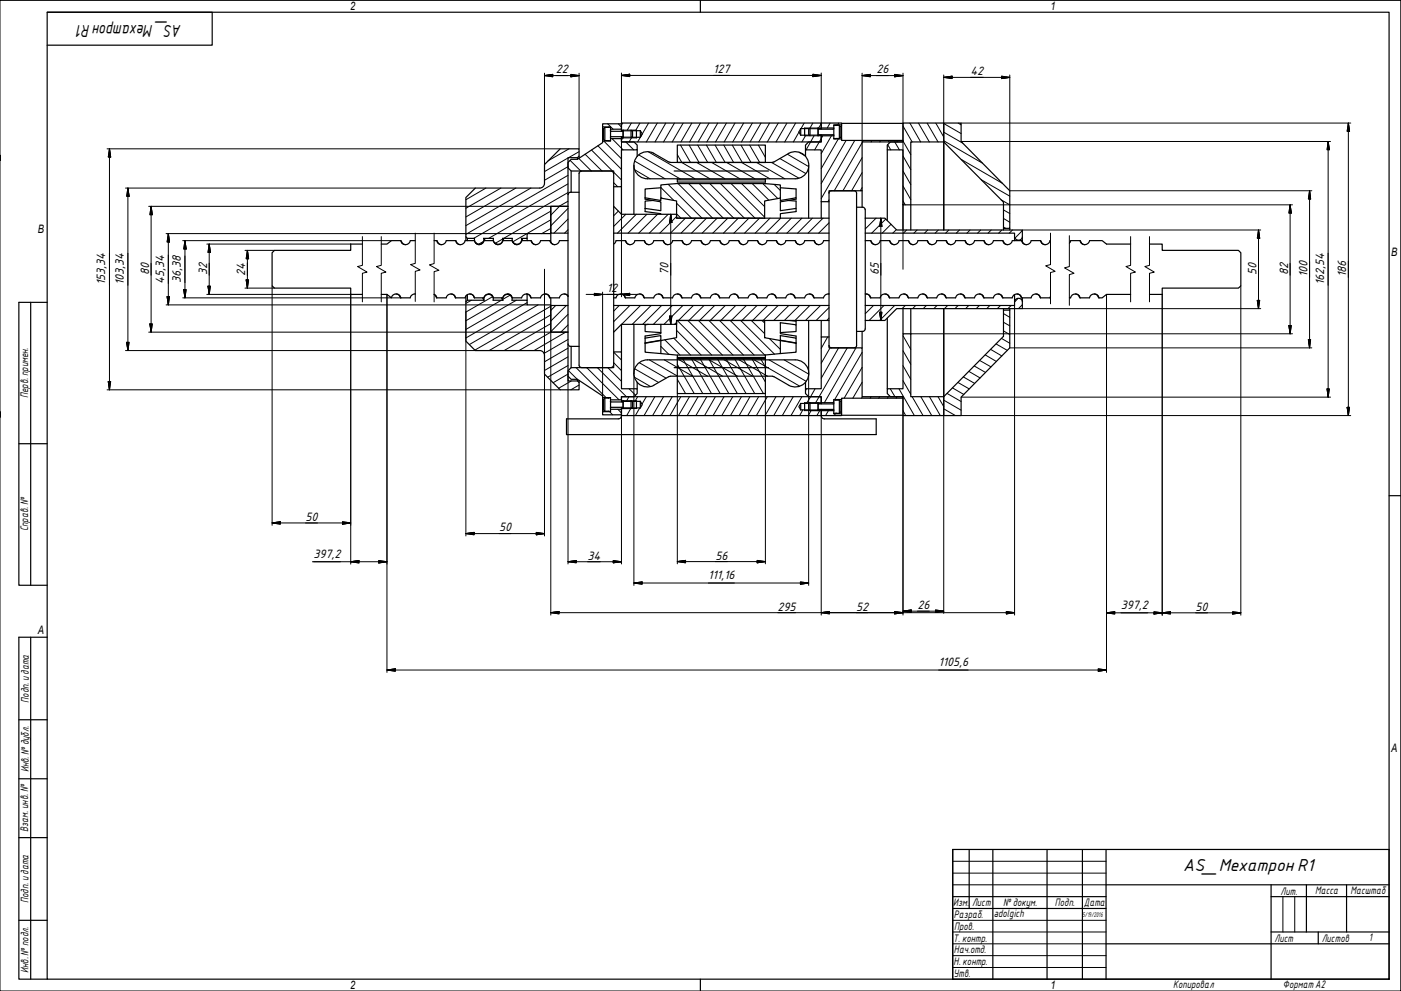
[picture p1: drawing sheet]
<svg xmlns="http://www.w3.org/2000/svg" width="594mm" height="420mm" viewBox="0 0 594 420" stroke-linecap="round" stroke-linejoin="round" font-family="sans-serif">
<g fill="none" stroke="#000" stroke-width=".51">
<path d="M255.5 53.8v6M256.5 59.6l2.4 .1M256.5 54l-.6 .6v4.4l.6 .6M256.5 54v5.6M258.8 55.4l.3 .3M258.9 59.7l-3.4 .1v.7l-10.6 7h-2.7l-1.3 1.4v2.3l1.3 1.3h18v83.4h-18M258.9 58.8h4.6v1.4h5.4l1.3 1.3v2h-6.7v15.7h-3.3M258.9 54.8h4.6v-2.3h-8v1.3h3.4v5.9M258.9 54h-2.4M259.1 58l-.3 .2M263.5 55.4v.3M263.5 58v.2"/>
<path d="M264.2 55.2v3.3M267.6 55.2v3.3M269.9 55.2v3.3M271.5 55.4a1.66 1.66 0 0 1 0 2.8M271.5 55.4h-3.6l.3 .3v2.2l-.3 .3h3.6M271.5 55.4v2.8M339.5 54.5l-.7 1.4 .7 1.4M339.5 54.5h3.7l-.3 .3v2.2l.3 .3h-3.7M339.5 54.5v2.8M341.2 54.3v3.3M343.5 54.3v3.3M346.8 54.6l.3 .2"/>
<path d="M346.9 54.5h1.3v-2.3h-84.7v3.2h.7l-.1 .2-5 .1M346.9 57.3h1.3v2.9h-84.7v-2h.7l-.1-.2h-5M346.9 54.3v3.3zM347.1 57.1l-.3 .2M347.2 57.1h6.1M347.2 54.8h6.1M348.2 54.5v.3M348.2 57.1v.2M353.3 57.1l.3 .3M353.6 58.8l3.3 .1v.6h26v.7h-17.3v20.7h-14.1v.9M353.6 57.6h-5.4v2.6h-5.3l-1.3 1.3v2h6.6v22M353.6 53.1l3.3-.2v-.7h-8.7v2.1h5.4"/>
<path d="M353.6 53.1v5.7M353.6 53.1h2.3M353.6 54.5l-.3 .3M354.4 58.7v.1M355.9 53.1l.7 .7v4.3l-.7 .6M355.9 53.1v5.6M355.9 58.7l-2.3 .1M356.9 52.9v6M356.9 52.3h26M382.9 52.2h17.3v8h-14v26.6h-3.3v-23.3h-6.7v-2l1.4-1.3h5.3zM400.2 52.2h7.3v7.8l20.7 20.9v15.9h-2.7v-11.1l-25.3-25.5zM242.2 72.5v9"/>
<path d="M244.9 66.8v.7M245.6 73.5l.2-.7 .7-.2 12.7-.1 .7 .3 .3 .7M245.6 66.2v.9M245.6 73.5v81.4M263.5 79.2v11.6M268.8 70.1v20.7M270.2 63.5v2.8M280.2 78.4l6.7-.6h37.3l6.7 .6v5.6l-6.7 1.2v7.3h-37.3v-7.3l-6.7-1.2zM280.2 79.6l-6.6 .5v3.8M283.6 68.7l-6.4-3.7a5.7 5.7 0 0 0-8.2 3.7 5.7 5.7 0 0 0 5.5 7.1M283.6 68.6l.7 .2M284.2 68.9h43.3"/>
<path d="M285.9 72.5h40M287.2 61.5h37.3v7.4h-37.3zM287.2 75.8v.4h37.3M287.2 77.7v.1M324.5 75.8v1.4h-37.3v-1M324.5 77.7v.2M328.2 68.6l-.7 .2M328.2 68.7l6.3-3.7a5.7 5.7 0 0 1 8.3 3.7 5.7 5.7 0 0 1-5.6 7.1h-62.7M330.9 79.6l6.7 .5v3.8l-6.7 1.1v-1M341.6 63.5v2.8M342.9 70.1v22.4M376.2 63.5v30"/>
<path d="M400.2 60.2v37.3M233.6 99v3.5M240.9 98.8h-7.3v-11.3h7.3h-7.3v11.5h-10.1v2.1h-2.4M245.6 81.5l-4.1 .1-.6 .9M260.2 87.5l3.3 3.3M260.2 98.8h91.3M263.5 90.8h23.4v1.7h64.6M273.6 83.9l6.6 1.1v-1M273.6 83.9v.5l6.6 1.2v3.7l-6.6-.9M273.6 88.4v1.3l6.6 .9v.2M276.7 85l-3.1 .3v3.1M337.6 83.9v.5l-6.7 1.2v3.7l6.7-.9v-3.1l-3.3-.3"/>
<path d="M337.6 88.4v1.3l-6.7 .9v1.9M348.2 85.5h3.3M348.2 85.5v7M351.5 81.8v64.7M352.5 80.9l-.7 .3-.3 .7M352.6 80.9h9.6l.7 .3 .3 .6v64.7l-.3 .7-.7 .3h-9.6M363.2 87.9h3l.6 .9M365.6 80.9v7M366.9 98.8h63.3v1.8M366.9 92.5h8.3l5 5h53.3v5M366.9 88.8v50.7M382.9 86.8v10.7"/>
<path d="M386.2 86.8v10.7M425.5 96.8v.7M428.2 96.8v.7M153.7 103.5h-5v2.7h-32.3l-1 1v14l1 1h32.3v2.6h5M169.9 102a2.06 2.06 0 0 0 2.1 1.7 2.06 2.06 0 0 0 2-1.7h2.1M169.9 102h-3.9l-1.9 1.5h-2.4M169.9 102l.5 .9M170.4 102.8l.8 .8 .8 .1M184.1 102h1.1M185.2 102a2.02 2.02 0 0 0 2 1.7 2.02 2.02 0 0 0 2-1.7h4M185.2 102l.5 .9M185.7 102.8l.8 .8 .7 .1"/>
<path d="M193.2 102a2.02 2.02 0 0 0 2 1.7 2.02 2.02 0 0 0 2-1.7h4M193.2 102l.5 .9M193.7 102.8l.8 .8 .7 .1M197.5 100.4v1.6M198.2 101.1v.9M201.2 102a2.06 2.06 0 0 0 2 1.7 2.06 2.06 0 0 0 2-1.7h4M201.2 102v.1M201.7 102.9l.8 .7 .7 .1M201.7 103h.1M205.1 101.1a2 2 0 0 1-1.9 2.5 2 2 0 0 1-2-2.5h-3l-.7-.7v-16.7l4-4h27.9l.9-.6 .5-.8 .1-8.5 6.7-6.7h8v3.1l-.7 .6h-4v94.7h4l.7 .7v3.1h-8l-6.7-6.7-.1-8.5-.5-.9-.9-.5-27.9-.1-4-4v-16.7l.7-.6h7M205.1 101.1h4.1a2 2 0 0 0 2 2.5 2 2 0 0 0 1.9-2.5M205.1 101.1l.5 .9"/>
<path d="M209.2 102a2.06 2.06 0 0 0 2 1.7 2.06 2.06 0 0 0 2-1.7h4M209.2 102v.1M209.7 102.9l.8 .7 .7 .1M209.7 103h.1M213.1 101.1h4.1a2 2 0 0 0 2 2.5 2 2 0 0 0 1.9-2.5M213.1 101.1l.5 .9M217.2 102a2.06 2.06 0 0 0 2 1.7 2.06 2.06 0 0 0 2-1.7h4M217.2 102v.1M217.7 102.9l.8 .7 .7 .1M217.7 103h.1M221.1 101.1l.5 .9M223.5 101.1v.9"/>
<path d="M225.2 102a2.06 2.06 0 0 0 2 1.7 2.06 2.06 0 0 0 2-1.7h4M225.2 102l.5 .9M225.7 102.8l.8 .8 .7 .1M233.2 102a2.06 2.06 0 0 0 2 1.7 2.06 2.06 0 0 0 2-1.7h3.7M233.2 102l.5 .9M233.6 102.8l.9 .8 .7 .1M265.2 102a2.06 2.06 0 0 0 2 1.7 2.06 2.06 0 0 0 2-1.7h4M265.2 102h-4l-1 1.5M265.2 102l.5 .9M265.6 102.8l.9 .8 .7 .1M273.2 102a2.06 2.06 0 0 0 2 1.7 2.06 2.06 0 0 0 2-1.7h4M273.2 102l.5 .9"/>
<path d="M273.6 102.8l.9 .8 .7 .1M281.2 102a2.06 2.06 0 0 0 2 1.7 2.06 2.06 0 0 0 2-1.7h4M281.2 102l.5 .9M281.6 102.8l.9 .8 .7 .1M289.2 102a2.06 2.06 0 0 0 2 1.7 2.06 2.06 0 0 0 2-1.7h4M289.2 102l.5 .9M289.6 102.8l.9 .8 .7 .1M297.2 102a2.06 2.06 0 0 0 2 1.7 2.06 2.06 0 0 0 2-1.7h4M297.2 102l.5 .9M297.6 102.8l.9 .8 .7 .1M305.2 102a2.06 2.06 0 0 0 2 1.7 2.06 2.06 0 0 0 2-1.7h4M305.2 102l.5 .9"/>
<path d="M305.6 102.8l.9 .8 .7 .1M313.2 102a2.06 2.06 0 0 0 2 1.7 2.06 2.06 0 0 0 2-1.7h4M313.2 102l.5 .9M313.6 102.8l.9 .8 .7 .1M321.2 102a2.06 2.06 0 0 0 2 1.7 2.06 2.06 0 0 0 2-1.7h4M321.2 102l.5 .9M321.6 102.8l.9 .8 .7 .1M329.2 102a2.06 2.06 0 0 0 2 1.7 2.06 2.06 0 0 0 2-1.7h4M329.2 102l.5 .9M329.6 102.8l.9 .8 .7 .1M337.2 102a2.06 2.06 0 0 0 2 1.7 2.06 2.06 0 0 0 2-1.7h4M337.2 102l.5 .9"/>
<path d="M337.6 102.8l.9 .8 .7 .1M345.2 102a2.06 2.06 0 0 0 2 1.7 2.06 2.06 0 0 0 2-1.7h2.3M345.2 102l.5 .9M345.6 102.8l.9 .8 .7 .1M366.9 102h2.3M369.2 102a2.06 2.06 0 0 0 2 1.7 2.06 2.06 0 0 0 2.1-1.7h3.9M369.2 102l.5 .9M369.6 102.8l.9 .8 .7 .1M377.2 102a2.06 2.06 0 0 0 2 1.7 2.06 2.06 0 0 0 2.1-1.7h3.9M377.2 102l.5 .9M377.6 102.8l.9 .8 .7 .1M385.2 102a2.06 2.06 0 0 0 2 1.7 2.06 2.06 0 0 0 2.1-1.7h3.9"/>
<path d="M385.2 102l.5 .9M385.6 102.8l.9 .8 .7 .1M393.2 102a2.06 2.06 0 0 0 2 1.7 2.06 2.06 0 0 0 2.1-1.7h3.9M393.2 102l.5 .9M393.6 102.8l.9 .8 .7 .1M401.2 102a2.06 2.06 0 0 0 2 1.7 2.06 2.06 0 0 0 2.1-1.7h3.9M401.2 102l.5 .9M401.6 102.8l.9 .8 .7 .1M409.2 102a2.06 2.06 0 0 0 2 1.7 2.06 2.06 0 0 0 2.1-1.7h3.9M409.2 102l.5 .9M409.6 102.8l.9 .8 .7 .1M417.2 102a2.06 2.06 0 0 0 2 1.7 2.06 2.06 0 0 0 2.1-1.7h3.9"/>
<path d="M417.2 102l.5 .9M417.6 102.8l.9 .8 .7 .1M425.2 102a2.06 2.06 0 0 0 2 1.7 2.06 2.06 0 0 0 2.1-1.7h3.9M425.2 102l.5 .9M425.6 102.8l.9 .8 .7 .1M430.2 100.6v1.4M430.2 100.6a1.75 1.75 0 0 0 1.7 1.2 1.75 1.75 0 0 0 1.7-1.2M433.2 102a2.06 2.06 0 0 0 2 1.7 2.06 2.06 0 0 0 2.1-1.7h3.9M433.2 102l.5 .9M433.6 102.8l.9 .8 .7 .1M441.2 102a2.18 2.18 0 0 0 2.1 1.7 2.18 2.18 0 0 0 2.2-1.7M441.2 102l.5 .9"/>
<path d="M441.6 102.8l.9 .8 .7 .1M458 102a2.06 2.06 0 0 0 2 1.7 2.06 2.06 0 0 0 2-1.7h5.4l1.8 1.5h10.2M458 102h-4l-.5 1.1M458 102l.5 .9M458.4 102.8l.8 .8 .8 .1M487.4 103.5h5.4v2.7h32.3l1.1 1v14l-1.1 1h-32.3v2.6h-5.4M161.7 124.8h2.4l1.9 1.5a2.03 2.03 0 0 1 2-1.7 2.03 2.03 0 0 1 2 1.7M168 124.6l.7 .2 .8 .7M169.5 125.5l.5 .8M176 124.6h.1a2.11 2.11 0 0 0-2.2 1.7h-3.9M184.8 125.5l-.7-.7 1.1 1.5M184.8 125.5l.4 .8"/>
<path d="M185.2 126.3h4a2.04 2.04 0 0 1 2-1.7 2.04 2.04 0 0 1 2 1.7M191.2 124.6l.8 .2 .8 .7M192.8 125.5l.4 .8M193.2 126.3h4a2.04 2.04 0 0 1 2-1.7 2.04 2.04 0 0 1 2 1.7M197.5 125.5v2.4M198.2 124.9v2.4M199.2 124.6l.8 .2 .8 .7M200.8 125.5l.4 .8M201.2 126.3h4a2.08 2.08 0 0 1 2-1.7 2.08 2.08 0 0 1 2 1.7M204.8 126.3l.4 1M205.2 127.3a2 2 0 0 1 2-2.5 2 2 0 0 1 1.9 2.5h4.1M207.2 124.6l.8 .2 .8 .7"/>
<path d="M208.6 125.2l.1 .2M208.8 125.5l.1 .1M209.1 126.2l.1 .1M209.2 126.3h4a2.08 2.08 0 0 1 2-1.7 2.08 2.08 0 0 1 2 1.7M212.8 126.3l.4 1M213.2 127.3a2 2 0 0 1 2-2.5 2 2 0 0 1 1.9 2.5h6.4v2h10.1v11.5h7.3h-7.3v-11.3h7.3M215.2 124.6l.8 .2 .8 .7M216.6 125.2l.1 .2M216.8 125.5l.1 .1M217.1 126.2l.1 .1M217.2 126.3h4a2.08 2.08 0 0 1 2-1.7 2.08 2.08 0 0 1 2 1.7M223.2 124.6l.8 .2 .8 .7"/>
<path d="M223.5 124.6v2.7M224.8 125.5l.4 .8M225.2 126.3h4a2.08 2.08 0 0 1 2-1.7 2.08 2.08 0 0 1 2 1.7M231.2 124.6l.8 .2 .8 .7M232.8 125.5l.4 .8M233.6 126.3v3M239.2 124.6l.8 .2 .8 .7M240.8 125.5l.1 .3M240.9 125.5a2.08 2.08 0 0 0-2.1-.8 2.08 2.08 0 0 0-1.6 1.6h-4M260.2 126.3h1a2.08 2.08 0 0 1 2-1.7 2.08 2.08 0 0 1 2 1.7M260.2 129.5h91.3M263.2 124.6l.8 .2 .8 .7"/>
<path d="M263.5 137.5v11.7M264.8 125.5l.4 .8M265.2 126.3h4a2.08 2.08 0 0 1 2-1.7 2.08 2.08 0 0 1 2 1.7M268.8 137.5v20.8M271.2 124.6l.8 .2 .8 .7M272.8 125.5l.4 .8M273.2 126.3h4a2.08 2.08 0 0 1 2-1.7 2.08 2.08 0 0 1 2 1.7M273.6 137.7v2.9l6.6 .4M273.6 137.5v.2M274.9 137.5l-1.3 .2M279.2 124.6l.8 .2 .8 .7M280.2 137.5v4l-6.6 1v3"/>
<path d="M280.8 125.5l.4 .8M281.2 126.3h4a2.08 2.08 0 0 1 2-1.7 2.08 2.08 0 0 1 2 1.7M286.9 135.9h37.3v7.3l6.7 1.2v5.5l-6.7 .6h-37.3l-6.7-.6v-5.5l6.7-1.2zM287.2 124.6l.8 .2 .8 .7M288.8 125.5l.4 .8M289.2 126.3h4a2.08 2.08 0 0 1 2-1.7 2.08 2.08 0 0 1 2 1.7M295.2 124.6l.8 .2 .8 .7M296.8 125.5l.4 .8M297.2 126.3h4a2.08 2.08 0 0 1 2-1.7 2.08 2.08 0 0 1 2 1.7M303.2 124.6l.8 .2 .8 .7M304.7 125.5l.5 .8M305.2 126.3h4a2.08 2.08 0 0 1 2-1.7 2.08 2.08 0 0 1 2 1.7"/>
<path d="M311.2 124.6l.8 .2 .8 .7M312.7 125.5l.5 .8M313.2 126.3h4a2.08 2.08 0 0 1 2-1.7 2.08 2.08 0 0 1 2 1.7M319.2 124.6l.8 .2 .8 .7M320.7 125.5l.5 .8M321.2 126.3h4a2.08 2.08 0 0 1 2-1.7 2.08 2.08 0 0 1 2 1.7M327.2 124.6l.8 .2 .8 .7M328.7 125.5l.5 .8M329.2 126.3h4a2.08 2.08 0 0 1 2-1.7 2.08 2.08 0 0 1 2 1.7M334.8 135.9l2.8 .3v1.5M335.2 124.6l.8 .2 .8 .7M336.7 125.5l.5 .8"/>
<path d="M337.2 126.3h4a2.08 2.08 0 0 1 2-1.7 2.08 2.08 0 0 1 2 1.7M342.9 135.9v22.4M343.2 124.6l.8 .2 .8 .7M344.7 125.5l.5 .8M348.2 135.9v7M351.2 124.6h.3a2.11 2.11 0 0 0-2.3 1.7h-4M351.5 135.9h-64.6v1.6h-23.4l-3.3 3.3M366.8 139.5l-.6 .9-3 .1M366.9 124.6a2.11 2.11 0 0 1 2.4 1.7M367.2 124.6l.8 .2 .8 .7M368.7 125.5l.6 .8M369.3 126.3h3.9a2.08 2.08 0 0 1 2-1.7 2.08 2.08 0 0 1 2.1 1.7"/>
<path d="M375.2 124.6l.8 .2 .8 .7M376.2 134.9v29.9M376.7 125.5l.6 .8M377.3 126.3h3.9a2.08 2.08 0 0 1 2-1.7 2.08 2.08 0 0 1 2.1 1.7M382.9 130.9v10.6M383.2 124.6l.7 .2 .9 .7M384.7 125.5l.6 .8M385.3 126.3h3.9a2.08 2.08 0 0 1 2-1.7 2.08 2.08 0 0 1 2.1 1.7M386.2 130.9v10.6M391.2 124.6l.7 .2 .9 .7M392.7 125.5l.6 .8M393.3 126.3h3.9a2.08 2.08 0 0 1 2-1.7 2.08 2.08 0 0 1 2.1 1.7"/>
<path d="M399.2 124.6l.7 .2 .9 .7M400.2 130.9v37.3M400.7 125.5l.6 .8M401.3 126.3h3.9a2.08 2.08 0 0 1 2-1.7 2.08 2.08 0 0 1 2.1 1.7M407.2 124.6l.7 .2 .9 .7M408.7 125.5l.6 .8M409.3 126.3h3.9a2.08 2.08 0 0 1 2-1.7 2.08 2.08 0 0 1 2.1 1.7M415.2 124.6l.7 .2 .9 .7M416.8 125.5l.5 .8M417.3 126.3h3.9a2.08 2.08 0 0 1 2-1.7 2.08 2.08 0 0 1 2.1 1.7M423.2 124.6l.7 .2 .9 .7M424.8 125.5l.5 .8"/>
<path d="M425.3 126.3h3.9a2.08 2.08 0 0 1 2-1.7 2.08 2.08 0 0 1 2.1 1.7M425.5 131.5h2.7v16l-20.7 20.9v7.8h-7.3v-8l25.3-25.6zM425.5 130.9v.6M428.2 130.9v.6M430.2 127.7v1.8h-63.3M430.2 124.9v2.8M430.2 127.7a1.75 1.75 0 0 1 1.7-1.2 1.75 1.75 0 0 1 1.7 1.2M431.2 124.6l.7 .2 .9 .7M432.8 125.5l.5 .8M433.3 126.3h3.9a2.08 2.08 0 0 1 2-1.7 2.08 2.08 0 0 1 2.1 1.7M433.5 126.3v4.6h-53.3l-5 5h-8.3M439.2 124.6l.7 .2 .9 .7"/>
<path d="M440.8 125.5l.5 .8M445.5 125.6l-.3 .7h-3.9M453.5 126.3h.5a2.08 2.08 0 0 1 2-1.7 2.08 2.08 0 0 1 2 1.7M456 124.6l.7 .2 .9 .7M457.5 125.5l.5 .8M458 126.3h4a2.08 2.08 0 0 1 2-1.7 2.08 2.08 0 0 1 2 1.7M464 124.6l.7 .2 .9 .7M465.5 125.5l.5 .8M479.4 124.8h-10.2l-1.8 1.5h-1.4M240.9 145.9l.6 .9 4.1 .1M242.2 155.9l-1.3 1.3v2.3l1.3 1.3h2.7l10.6 7.1v.7l3.4 .1M242.2 146.9v9"/>
<path d="M245.6 154.8l.2 .7 .7 .3 12.7 .1 .7-.4 .3-.7M260.2 149.2h3.3v15.6h6.7v2.1l-1.3 1.3h-5.4v1.3h-4.6M273.6 143.4l6.6-1.1v2l-6.6 1.1M273.6 145.5v3.8l6.6 .6M274.5 152.6h62.7a5.7 5.7 0 0 1 5.6 7.1 5.7 5.7 0 0 1-8.3 3.7l-6.3-3.7M274.5 152.6a5.7 5.7 0 0 0-5.5 7.1 5.7 5.7 0 0 0 8.2 3.7l6.4-3.7M280.2 144.4l-6.6 1.1M284.2 159.5h43.3M284.3 159.6l-.7 .1M285.9 155.9h40M287.2 152.2h37.3v14.7h-37.3zM287.2 152.2h37.3"/>
<path d="M287.2 150.5v1.1h37.3M287.2 151.6v.3M324.5 150.5v1.4M327.5 159.6l.7 .1M330.9 141l6.7-.4v-2.9l-6.7-.9v4.7l6.7 1v.9M330.9 142.3l6.7 1.1v2l-6.7-1.1zM330.9 144.4l6.7 1.1v3.8l-6.7 .6M337.6 145.4v.1M351.5 142.9h-3.3v21.9h-6.6v2.1l1.3 1.3h5.3v2.5h5.4M351.5 146.5v1h14.1v20.7h17.3v.6h-26v.6l-3.3 .2M351.5 146.5l.3 .7 .7 .3M365.6 140.5v7"/>
<path d="M382.9 141.5h3.3v26.7h14v8h-17.3v-8h-5.3l-1.4-1.3v-2.1h6.7zM244.9 160.8v.7M245.6 161.3v.9M255.5 168.6v5.9M256.5 168.8l-.6 .5v4.5l.6 .5M256.5 168.8v5.5M256.5 174.3l2.4 .1M258 174.3v.1M258.8 170.1l.3 .3M258.9 173.5h4.6v2.4h-8v-1.4l3.4-.1M258.9 168.7v5.7M258.9 168.7l-2.4 .1"/>
<path d="M259.1 172.7l-.3 .3M259.1 170.4h5l.1-.2h-.7v-2h84.7v2.8h-1.3M259.1 172.7h4.8l.3 .3M263.5 176.2l-.5 1.1-.8 .3h-22v6.7h131.3v-6.7h-21.9l-.9-.3-.5-1.1M263.5 170.2v.2M263.5 172.7v.3M264.2 173h-.7v3.2h84.7v-2.4h-1.3M264.2 169.9v3.3M264.2 169.9h3.4M264.2 173.2h3.4M267.6 169.9l.6 .6v2.1l-.6 .6M267.6 169.9v3.3"/>
<path d="M267.9 170.2h3.6M267.9 173h3.6M269.9 169.9v3.3M270.2 162v2.8M271.5 170.2a1.66 1.66 0 0 1 0 2.8M271.5 170.2v2.8M339.5 171l-.7 1.4 .7 1.4M339.5 171h3.7M339.5 173.8h3.7M339.5 171v2.8M341.2 170.7v3.4M341.6 162v2.8"/>
<path d="M343.5 170.7l-.6 .7v2.1l.6 .6M343.5 170.7v3.4M343.5 170.7h3.4v3.4h-3.4M346.8 171l.3 .3M347.1 173.6l-.3 .3M347.2 173.6h6.1M347.2 171.2h6.1M348.2 171v.2M348.2 173.6v.2M353.3 173.6l.3 .3M353.6 169.6v5.8h3.3v.8h-8.7v-2.1h5.4M353.6 169.6l2.3 .1"/>
<path d="M353.6 175.2h2.3M353.6 171l-.3 .3M355.9 169.7l.7 .5v4.4l-.7 .6M355.9 169.7v5.5M356.9 169.4v6M356.9 176.1h26"/>
</g>
<g fill="#000">
<circle cx="354.4" cy="53.1" r=".25"/>
<circle cx="280.2" cy="144.4" r=".25"/>
<circle cx="330.9" cy="144.4" r=".25"/>
<circle cx="354.4" cy="175.2" r=".25"/>
</g>
<g fill="none" stroke="#000" stroke-width=".42">
<path d="M263.5 55.2h6.4M263.5 58.5h6.4M264.2 55.5h3.7M264.2 58.1h3.7M341.2 57.6h7M341.2 54.3h7M343.2 57.3h3.7M343.2 54.6h3.7M263.5 173.2h.7M263.5 169.9h.7M264.2 170.2h3.7M264.2 172.9h3.7"/>
<path d="M267.6 173.2h2.3M267.6 169.9h2.3M341.2 170.7h2.3M341.2 174.1h2.3M343.2 173.8h3.7M343.2 171h3.7M346.9 170.7h1.3M346.9 174.1h1.3"/>
</g>
<path d="M176.1 98.8v12.9l-2 .5 4 2.3-2 .5v12.8M184.1 98.8v12.9l-2 .6 4 2.3-2 .6v12.8M445.5 98.8v13.4l-2.1 .5 4 2.3-1.9 .5v13.3M453.5 99.9v13.1l-2.1 .6 4 2.3-1.9 .5v13.1M153.7 100.3v12.2l-2.1 .5 4 2.4-1.9 .5v12.1M161.7 100.3v12.2l-2.1 .5 4 2.4-1.9 .5v12.1M479.4 100.3v12.2l-1.9 .5 4 2.4-2.1 .5v12.1M487.4 100.3v12.2l-1.9 .5 4 2.4-2.1 .5v12.1" fill="none" stroke="#000" stroke-width=".42"/>
<path d="M0 67v.9zM0 66v1.9zM0 175.7v1zM0 174.7v2z" fill="#000" stroke="#000" stroke-width=".7"/>
<path d="M20 5.2h569v409.9h-569zM297 .2v5M589 210.2h5M297 415.1v5.1" fill="none" stroke="#000" stroke-width=".51"/>
<path d="M0 .2h594v420h-594z" fill="none" stroke="#000" stroke-width=".42"/>
<g fill="none" stroke="#000" stroke-width=".51">
<path d="M404 360.2h185v54.9h-185zM411 360.2v25M421 360.2v54.9M444 360.2v54.9M459 360.2v54.9M469 375.1h120M469 360.2v54.9M539 375.1v40M554 375.1v20M571 375.1v20M404 380.2h65M404 385.2h65"/>
<path d="M539 395.1h50M539 380.2h50M559 395.1v5.1M469 400.2h120"/>
</g>
<path d="M404 365.2h65M404 370.2h65M404 375.1h65M404 390.2h65M404 395.1h65M544 380.2v14.9M549 380.2v14.9M404 400.2h65M404 405.2h65M404 410.2h65" fill="none" stroke="#000" stroke-width=".42"/>
<g fill="none" stroke="#000" stroke-width=".42">
<path d="M256 59.8l7.5 7.6M257.7 52.5l2.3 2.3M259.5 58.8l4.7 4.7M262.2 52.5l1.3 1.4M264 52.2l-.5 .8M264.2 58.2l-.7 1.2M267.7 52.2l-1.7 3M267.9 58.2l-1.1 2M271.3 52.2l-1.8 3.2M275 52.2l-4.6 8M278.7 52.2l-4.6 8M282.3 52.2l-4.6 8"/>
<path d="M286 52.2l-4.6 8M289.7 52.2l-4.6 8M293.4 52.2l-4.7 8M297 52.2l-4.6 8M300.7 52.2l-4.7 8M304.4 52.2l-4.7 8M308 52.2l-4.6 8M311.7 52.2l-4.6 8M315.3 52.2l-4.6 8M319 52.2l-4.6 8M322.7 52.2l-4.6 8M326.3 52.2l-4.5 8"/>
<path d="M330 52.2l-4.6 8M333.7 52.2l-4.6 8M337.4 52.2l-4.7 8M338.8 56l-2.4 4.2M341 52.2l-1.3 2.3M341.7 57.3l-1.7 2.9M344.7 52.2l-1.2 2.1M345.2 57.6l-3.4 5.9M348.4 52.2l-1.4 2.3M348.9 57.6l-3.5 5.9M352 52.2l-1.2 2.1M352.6 57.6l-4.4 7.5"/>
<path d="M355.5 58.9l-7.3 12.6M355.7 52.2l-.5 .7M358.8 59.5l-10.6 18.3M362.5 59.5l-14.3 24.7M366.1 59.5l-.4 .7M369.8 59.5l-.4 .7M373.4 59.5l-.3 .7M377.1 59.5l-.4 .7M380.7 59.5l-.3 .7M382.9 59.8l3.3 5.8M382.9 53.4l3.9 6.8M385.8 52.2l4.6 8"/>
<path d="M389.4 52.2l4.7 8M393.1 52.2l4.7 8M396.8 52.2l3.4 5.9M400.2 59.7l16.4 9.5M400.2 56l7.9 4.6M400.2 52.4l7.3 4.2M406.3 52.2l1.2 .7M206.1 79.7l-8.6 5M212.4 79.7l-14.9 8.6M218.8 79.7l-21.3 12.3M225.1 79.7l-27.6 16M240.9 78l-40 23.1"/>
<path d="M240.9 74.3l-43.4 25.1M240.9 70.7l-10 5.7M240.9 67l-10 5.7M241.3 63.1l-8.9 5.1M241.7 68l4.6 4.5M245.4 67.2l5.4 5.3M245.6 64.3l-4.5 2.5M248.1 65.4l7.2 7.1M250.8 63.6l8.9 8.9M253.6 61.8l9.9 10M260.2 77.4l1.7 1.8M260.2 73l3.3 3.3"/>
<path d="M265.4 60.2l3.3 3.3M269.1 68.3l12.9 7.5M269.2 72.1l6.5 3.7M270.9 65.7l17.5 10.1M275 64.4l19.7 11.4M280.2 79.5l5.5 5.4M283.3 78.1l14.4 14.4M287.2 65.6l1.9 3.3 12 6.9M287.5 77.8l14.7 14.7M288.5 61.5l4.3 7.4M292 77.8l14.7 14.7M292.2 61.5l4.2 7.4"/>
<path d="M295.4 68.9l12 6.9M295.8 61.5l4.3 7.4M296.5 77.8l14.6 14.7M299.5 61.5l4.3 7.4M301 77.8l14.7 14.7M301.8 68.9l12 6.9M303.2 61.5l4.3 7.4M305.5 77.8l14.7 14.7M306.9 61.5l4.2 7.4M308.1 68.9l12 6.9M310 77.8l14.2 14.3M310.5 61.5l4.3 7.4"/>
<path d="M314.2 61.5l4.3 7.4M314.5 77.8l9.7 9.8M314.5 68.9l12 6.9M317.9 61.5l4.2 7.4M319 77.8l7 7.1M320.8 68.9l12 6.9M321.6 61.5l2.9 5.2M323.5 77.8l6.3 6.4M327.2 68.9l11.6 6.6M328.3 78.2l2.6 2.6M330.7 67.2l11 6.4M333.9 65.4l8.9 5.2"/>
<path d="M338.8 64.6l2.3 1.3M365.6 60.5l-11.8 20.4M365.6 66.8l-8.2 14.1M365.6 73.2l-4.5 7.7M365.6 79.5l-.8 1.4M376.4 61.3l1.3 2.2M379.4 60.2l2 3.3M382.9 78.8l3.3 5.8M382.9 72.5l3.3 5.8M382.9 66.1l3.3 5.8M407.6 67.6l17.5 10.2M416.1 76.2l12.1 7"/>
<path d="M233.6 96.9l-3.9 2.1M233.6 93.2l-16.2 9.3M233.6 89.5l-20 11.6M237.2 87.5l-3.6 3.7M240.9 85.3l-3.9 2.2M240.9 81.6l-33.7 19.5M240.9 97.4l-1.5 1.4M240.9 92.9l-6 5.9M240.9 88.4l-7.3 7.3M262.2 89.5l-2 2M265.4 90.8l-5.2 5.2M269.8 90.8l-8 8"/>
<path d="M274.3 90.8l-8 8M278.8 90.8l-8 8M280.2 84h.1M283.3 90.8l-8 8M286.9 91.8l-7.1 7M286.9 90.7l1.8 1.8M286.9 86.1l6.3 6.4M290.6 92.5l-6.3 6.3M295.1 92.5l-6.3 6.3M299.6 92.5l-6.4 6.3M304.1 92.5l-6.3 6.3M308.6 92.5l-6.3 6.3"/>
<path d="M313.1 92.5l-6.3 6.3M317.6 92.5l-6.4 6.3M322.1 92.5l-6.4 6.3M326.5 92.5l-6.3 6.3M331 92.5l-6.3 6.3M335.5 92.5l-6.3 6.3M340 92.5l-6.3 6.3M344.5 92.5l-6.3 6.3M349 92.5l-6.4 6.3M351.5 84.8l-.4 .7M351.5 94.5l-4.3 4.3M367 92.5l-.1 .1"/>
<path d="M371.5 92.5l-4.6 4.6M375.6 92.9l-6 5.9M377.8 95.1l-3.7 3.7M380 97.4l-1.4 1.4M382.9 85.2l1 1.6M384.4 97.5l-1.3 1.3M388.9 97.5l-1.4 1.3M393.4 97.5l-1.4 1.3M397.9 97.5l-1.3 1.3M402.3 97.5l-1.3 1.3M406.8 97.5l-1.3 1.3M411.4 97.5l-1.4 1.3"/>
<path d="M415.9 97.5l-1.4 1.3M420.3 97.5l-1.3 1.3M424.6 84.8l3.6 2M424.8 97.5l-1.3 1.3M425.5 96.3l1 .5M425.5 92.6l2.7 1.6M425.5 89l2.7 1.5M429.3 97.5l-1.3 1.3M433.5 97.8l-3.1 3.1M205 102.3l-2.1 1.2M213.2 101.3l-3.2 1.9M199.9 127.3l-2.4 1.3"/>
<path d="M208.9 125.8l-11.4 6.5M212.6 127.3l-15.1 8.7M216.3 125.1l-3.1 1.8M218.9 127.3l-21.4 12.4M223.5 128.3l-26 15M228.2 129.3l-29.2 16.8M233.6 137.2l-19.9 11.4M233.6 133.5l-26.2 15.1M233.6 129.8l-32.2 18.6M235.6 129.5l-2 2.1M240.2 129.5l-6.6 6.6M240.9 137.8l-3.1 3"/>
<path d="M240.9 133.3l-7.3 7.3M262.6 129.5l-2.4 2.4M267.1 129.5l-6.9 6.9M271.6 129.5l-8 8M276.1 129.5l-8 8M280.5 129.5l-8 8M285.1 129.5l-8 8M286.9 136.7l-.9 .8M287.1 135.9l14.7 14.6M289.6 129.5l-8 8M291.7 135.9l14.6 14.6M294 129.5l-6.3 6.4"/>
<path d="M296.2 135.9l14.6 14.6M298.5 129.5l-6.3 6.4M300.6 135.9l14.7 14.6M303 129.5l-6.3 6.4M305.1 135.9l14.7 14.6M307.5 129.5l-6.3 6.4M309.6 135.9l14.7 14.6M312 129.5l-6.3 6.4M314.1 135.9l14.3 14.3M316.5 129.5l-6.4 6.4M318.6 135.9l5.6 5.6M321 129.5l-6.4 6.4"/>
<path d="M323.1 135.9l1.1 1M325.4 129.5l-6.2 6.4M329.9 129.5l-6.3 6.4M334.5 129.5l-6.4 6.4M339 129.5l-6.4 6.4M343.4 129.5l-6.3 6.4M347.9 129.5l-6.3 6.4M351.5 134.9l-.9 1M351.5 130.4l-5.4 5.5M370.4 129.5l-3.5 3.5M374.8 129.5l-6.2 6.4M379.3 129.5l-6.3 6.4"/>
<path d="M383.9 129.5l-1.4 1.4M388.3 129.5l-1.3 1.4M392.8 129.5l-1.3 1.4M397.3 129.5l-1.3 1.4M401.8 129.5l-1.3 1.4M406.3 129.5l-1.4 1.4M410.8 129.5l-1.4 1.4M415.3 129.5l-1.3 1.4M419.7 129.5l-1.3 1.4M424.2 129.5l-1.3 1.4M425.5 136.6l2.7 1.6M425.5 132.9l2.7 1.6"/>
<path d="M428.8 129.5l-1.4 1.4M431.7 126.5l-1.5 1.6M433.5 129.2l-1.6 1.7M233.6 140.8l-13.5 7.8M239.9 140.8l-13.5 7.8M240.9 158.6l-6.4 3.7M240.9 155l-8.7 4.9M240.9 151.3l-10 5.8M240.9 147.6l-10 5.8M240.9 143.9l-10.2 5.9M241 157.1l3.8 3.7M244.3 155.9l12.7 12.7"/>
<path d="M248.8 155.9l13.7 13.6M253.3 155.9l12.3 12.3M257.7 155.9l5.8 5.7M260.2 153.8l3.3 3.3M260.2 149.3l3.3 3.3M269.1 160l6.7 3.9M269.2 156.4l10.1 5.8M271.1 153.8l11.3 6.5M275.3 152.6l12 6.9M280.2 146.9l3.4 3.3M281.7 152.6l12 6.9M281.9 144.1l6.5 6.4"/>
<path d="M285.7 143.4l7.2 7.1M286.9 140.1l10.4 10.4M287.2 154.5l7.2 12.4M288 152.6l12 6.9M289.6 152.2l8.4 14.7M293.2 152.2l8.5 14.7M294.4 152.6l12 6.9M296.9 152.2l8.5 14.7M300.5 152.2l8.6 14.7M300.7 152.6l12 6.9M304.2 152.2l8.5 14.7M307.1 152.6l12 6.9"/>
<path d="M307.9 152.2l8.5 14.7M311.5 152.2l8.5 14.7M313.4 152.6l12 6.9M315.2 152.2l8.5 14.7M318.9 152.2l5.6 9.8M319.8 152.6l19.2 11.1M322.6 152.2l1.9 3.4M326.1 152.6l15.7 9M326.3 143.6l4.6 4.5M332.5 152.6l10.4 6M351 142.9l-2.8 4.8M352 147.5l-3.8 6.5"/>
<path d="M355.6 147.5l-7.4 12.9M359.3 147.5l-13.4 23.2M363 147.5l-13.4 23.2M365.6 149.4l-11.7 20M365.6 155.7l-7.7 13.1M382.9 155l3.3 5.8M382.9 148.7l3.3 5.8M382.9 142.3l3.3 5.8M386.1 141.5l.1 .3M408.5 159.8l4.8 2.7M410.8 157.5l4.8 2.8M413.1 155.2l4.8 2.7"/>
<path d="M415.4 152.8l4.8 2.8M417.8 150.5l4.7 2.8M420.1 148.1l4.7 2.8M422.4 145.8l4.8 2.8M424.7 143.5l3.5 2M425.5 140.3l2.7 1.5M242.3 161.5l-5.4 3.1M245.6 163.2l-3.5 2.1M258.5 174.5l1.3 1.4M262 173.5l1.5 1.6M264 173l-.5 .7M266.7 168.2l-1 1.7"/>
<path d="M266.8 164.8l2.7 2.8M267.5 173.2l-1.8 3M270.4 168.2l-1.2 2M271.3 173l-1.9 3.2M274.1 168.2l-1.9 3.2M277.7 168.2l-4.6 8M281.4 168.2l-4.7 8M285.1 168.2l-4.7 8M287.2 160.8l3.5 6.1M288.7 168.2l-4.6 8M292.4 168.2l-4.7 8M296 168.2l-4.6 8"/>
<path d="M299.7 168.2l-4.6 8M303.3 168.2l-4.5 8M307 168.2l-4.6 8M310.7 168.2l-4.6 8M314.4 168.2l-4.6 8M318 168.2l-4.6 8M321.7 168.2l-4.6 8M325.4 168.2l-4.7 8M329.1 168.2l-4.7 8M332.7 168.2l-4.6 8M336.4 168.2l-4.7 8M340 168.2l-4.6 8"/>
<path d="M340.4 173.8l-1.3 2.4M341.9 164.8l-.3 .8M343.9 174.1l-1.1 2.1M345.6 164.8l-3.6 6.2M347.8 173.8l-1.4 2.4M351.3 174.1l-1.2 2.1M353.6 170.2l-.4 .5M354.2 175.4l-.4 .8M365.6 162.1l-4 6.7M365.7 168.2l-.4 .6M369.4 168.2l-.4 .6M373 168.2l-.4 .6"/>
<path d="M376.7 168.2l-.4 .6M377.5 164.8l2 3.4M380.4 168.2l-.4 .6M381.2 164.8l6.5 11.4M382.9 174.1l1.1 2.1M382.9 161.4l3.3 5.8M386.8 168.2l4.6 8M390.5 168.2l4.6 8M394.1 168.2l4.6 8M397.8 168.2l2.4 4.2M400.2 173.3l4.9 2.9M400.2 169.7l7.3 4.2"/>
<path d="M401.6 166.8l5.9 3.4M403.9 164.4l4.8 2.8M406.2 162.2l4.8 2.7"/>
</g>
<path d="M20 5.2h70v14h-70M13 128.2v119.9M20 128.2h-12v119.9h12M8 188.1h12M13 270.2v144.9M20 270.2h-12v144.9h12M8 305.2h12M8 330.2h12M8 355.1h12M8 390.2h12" fill="none" stroke="#000" stroke-width=".51"/>
<g fill="none" stroke="#000" stroke-width=".42">
<path d="M230.9 32l3.5-.5v1.1zM230.9 31v38.8M230.9 32h14.7M242.1 31.5l3.5 .5-3.5 .6zM245.6 31v32.1M263.5 32l3.5-.5v1zM263.5 32h84.7M263.5 31v21.2M344.7 31.5l3.5 .5-3.5 .5zM348.2 31v21.2M365.6 32l3.5-.5v1.1zM365.6 32h17.3"/>
<path d="M365.6 31v29.2M379.3 31.5l3.6 .5-3.6 .6zM382.9 31v83.2M400.2 32.8l3.5-.5v1zM400.2 31.8v20.4M400.2 32.8h28M424.7 32.3l3.5 .5-3.5 .5zM428.2 31.8v49.1h128.1M407.5 60h156.7M407.5 52.2h165.3M563.2 60l.5 3.5h-1zM563.2 60v108.4"/>
<path d="M571.8 52.2l.5 3.5h-1.1zM571.8 52.2v124M45.4 63.1h192.2M46.4 63.1l.5 3.5h-1zM46.4 63.1v102.2M53.2 79.7h148.3M54.2 79.7l.5 3.5h-1zM54.2 79.7v68.9M263.5 60.2v65.6M63.1 87.5h170.5M64.1 87.5l.5 3.5h-1zM64.1 87.5v53.3"/>
<path d="M70.4 99h153.1M71.4 99l.5 3.6h-1zM71.4 99v30.3M284.4 90.8l.5 3.5h-1zM284.4 90.8v46.7M373.5 92.5l.5 3.5h-1zM373.5 92.5v43.4M386.2 86.8h161.9M433.5 97.5h101.1M533.7 97.5l.5 3.5h-1.1zM533.7 97.5v33.4M547.1 86.8l.5 3.5h-1.1z"/>
<path d="M547.1 86.8v54.7M555.3 80.9l.5 3.5h-1zM555.3 80.9v66.6M77.5 102h88.5M78.4 102l.5 3.6h-1zM78.4 102v24.3M87.7 103.5h61M88.7 103.5l.5 3.5h-1zM88.7 103.5v21.3M103.9 106.2h12.5M104.4 118.7h1l-.5 3.5zM104.9 106.2l.5 3.5h-1z"/>
<path d="M104.9 106.2v16M230.9 114.2v113M63.6 137.3h1l-.5 3.5zM70.4 129.3h153.1M70.9 125.8h1l-.5 3.5zM77.5 126.3h92.5M77.9 122.8h1l-.5 3.5zM87.7 124.8h61v114.4M88.2 121.3h1l-.5 3.5zM103.9 122.2h12.5M115.4 121.2v101.5M164.1 124.8v160.3"/>
<path d="M197.5 132.2v95M248.5 124.8h22M252 124.4l3.5 .4-3.5 .5zM255.5 123.9v48M263.5 124.8l3.5-.4v.9zM283.9 134h1l-.5 3.5zM373 132.4h1l-.5 3.5zM430.2 129.5v131.3M433.5 130.9h101.1M469.2 124.8v160.3M492.8 124.8v136M526.2 121.2v139.6"/>
<path d="M533.1 127.4h1.1l-.5 3.5zM546.5 138h1.1l-.5 3.5zM53.2 148.6h148.3M53.7 145.1h1l-.5 3.5zM63.1 140.8h170.5v120M240.9 159.5v79.6M268.8 158.3v89.9M342.9 158.3v89.9M386.2 141.5h161.9M428.2 147.5h128.1M554.8 144h1l-.5 3.5zM45.4 165.3h192.2"/>
<path d="M45.9 161.8h1l-.5 3.5zM263.5 175.9v63.2M287.2 166.9v72.2M324.5 166.9v72.2M348.2 176.2v84.6M382.9 168.8v92M400.2 176.2v83.9M407.5 168.4h156.7M407.5 176.2h165.3M562.7 164.9h1l-.5 3.5zM571.2 172.7h1.1l-.5 3.5zM115.4 221.7l3.5-.5v1z"/>
<path d="M115.4 221.7h33.3M132.5 238.2h31.6M145.2 221.2l3.5 .5-3.5 .5zM148.7 238.2l3.5-.5v1zM160.6 237.7l3.5 .5-3.5 .5zM197.5 226.2l3.5-.5v1zM197.5 226.2h33.4M227.4 225.7l3.5 .5-3.5 .5zM240.9 238.2l3.4-.5v.9zM240.9 238.2h22.6M260 237.7l3.5 .5-3.5 .4zM287.2 238.1l3.5-.5v1z"/>
<path d="M287.2 238.1h37.3M321.1 237.6l3.4 .5-3.4 .5zM233.6 259.8l3.4-.6v1.1zM233.6 259.8h196.6M268.8 247.2l3.5-.5v1zM268.8 247.2h74.1M339.4 246.7l3.5 .5-3.5 .5zM348.2 259.8l3.5-.6v1.1zM379.3 259.2l3.6 .6-3.6 .5zM382.9 259.1l3.5-.5v1zM382.9 259.1h17.3M396.7 258.6l3.5 .5-3.5 .5z"/>
<path d="M426.7 259.2l3.5 .6-3.5 .5zM469.2 259.8l3.5-.4v.9zM469.2 259.8h57M489.3 259.4l3.5 .4-3.5 .5zM492.8 259.8l3.5-.4v.9zM522.7 259.4l3.5 .4-3.5 .5zM164.1 284.1l3.5-.5v1zM164.1 284.1h305.1M465.7 283.6l3.5 .5-3.5 .5z"/>
</g>
<g fill="#000" stroke="#000" stroke-width=".42">
<path d="M230.9 32l3.5-.5zM230.9 32l3.5-.5v1.1zM242.1 32.6l3.5-.6zM242.1 31.5l3.5 .5-3.5 .6zM263.5 32l3.5-.5zM263.5 32l3.5-.5v1zM344.7 32.5l3.5-.5zM344.7 31.5l3.5 .5-3.5 .5zM365.6 32l3.5-.5zM365.6 32l3.5-.5v1.1zM379.3 32.6l3.6-.6zM379.3 31.5l3.6 .5-3.6 .6z"/>
<path d="M400.2 32.8l3.5-.5zM400.2 32.8l3.5-.5v1zM424.7 33.3l3.5-.5zM424.7 32.3l3.5 .5-3.5 .5zM571.8 52.2l.5 3.5zM571.8 52.2l.5 3.5h-1.1zM46.4 63.1l.5 3.5zM46.4 63.1l.5 3.5h-1zM563.2 60l.5 3.5zM563.2 60l.5 3.5h-1zM54.2 79.7l.5 3.5zM54.2 79.7l.5 3.5h-1z"/>
<path d="M64.1 87.5l.5 3.5zM64.1 87.5l.5 3.5h-1zM284.4 90.8l.5 3.5zM284.4 90.8l.5 3.5h-1zM373.5 92.5l.5 3.5zM373.5 92.5l.5 3.5h-1zM547.1 86.8l.5 3.5zM547.1 86.8l.5 3.5h-1.1zM555.3 80.9l.5 3.5zM555.3 80.9l.5 3.5h-1zM71.4 99l.5 3.6zM71.4 99l.5 3.6h-1z"/>
<path d="M78.4 102l.5 3.6zM78.4 102l.5 3.6h-1zM88.7 103.5l.5 3.5zM88.7 103.5l.5 3.5h-1zM104.4 118.7l.5 3.5zM104.4 118.7h1l-.5 3.5zM104.9 106.2l.5 3.5zM104.9 106.2l.5 3.5h-1zM533.7 97.5l.5 3.5zM533.7 97.5l.5 3.5h-1.1zM63.6 137.3l.5 3.5zM63.6 137.3h1l-.5 3.5z"/>
<path d="M70.9 125.8l.5 3.5zM70.9 125.8h1l-.5 3.5zM77.9 122.8l.5 3.5zM77.9 122.8h1l-.5 3.5zM88.2 121.3l.5 3.5zM88.2 121.3h1l-.5 3.5zM252 125.3l3.5-.5zM252 124.4l3.5 .4-3.5 .5zM263.5 124.8l3.5-.4zM263.5 124.8l3.5-.4v.9zM283.9 134l.5 3.5zM283.9 134h1l-.5 3.5z"/>
<path d="M373 132.4l.5 3.5zM373 132.4h1l-.5 3.5zM533.1 127.4l.6 3.5zM533.1 127.4h1.1l-.5 3.5zM546.5 138l.6 3.5zM546.5 138h1.1l-.5 3.5zM53.7 145.1l.5 3.5zM53.7 145.1h1l-.5 3.5zM554.8 144l.5 3.5zM554.8 144h1l-.5 3.5zM45.9 161.8l.5 3.5zM45.9 161.8h1l-.5 3.5z"/>
<path d="M562.7 164.9l.5 3.5zM562.7 164.9h1l-.5 3.5zM571.2 172.7l.6 3.5zM571.2 172.7h1.1l-.5 3.5zM115.4 221.7l3.5-.5zM115.4 221.7l3.5-.5v1zM145.2 222.2l3.5-.5zM145.2 221.2l3.5 .5-3.5 .5zM148.7 238.2l3.5-.5zM148.7 238.2l3.5-.5v1zM160.6 238.7l3.5-.5zM160.6 237.7l3.5 .5-3.5 .5z"/>
<path d="M197.5 226.2l3.5-.5zM197.5 226.2l3.5-.5v1zM227.4 226.7l3.5-.5zM227.4 225.7l3.5 .5-3.5 .5zM240.9 238.2l3.4-.5zM240.9 238.2l3.4-.5v.9zM260 238.6l3.5-.4zM260 237.7l3.5 .5-3.5 .4zM287.2 238.1l3.5-.5zM287.2 238.1l3.5-.5v1zM321.1 238.6l3.4-.5zM321.1 237.6l3.4 .5-3.4 .5z"/>
<path d="M233.6 259.8l3.4-.6zM233.6 259.8l3.4-.6v1.1zM268.8 247.2l3.5-.5zM268.8 247.2l3.5-.5v1zM339.4 247.7l3.5-.5zM339.4 246.7l3.5 .5-3.5 .5zM348.2 259.8l3.5-.6zM348.2 259.8l3.5-.6v1.1zM382.9 259.1l3.5-.5zM382.9 259.1l3.5-.5v1zM396.7 259.6l3.5-.5zM396.7 258.6l3.5 .5-3.5 .5z"/>
<path d="M469.2 259.8l3.5-.4zM469.2 259.8l3.5-.4v.9zM492.8 259.8l3.5-.4zM492.8 259.8l3.5-.4v.9zM379.3 260.3l3.6-.5zM379.3 259.2l3.6 .6-3.6 .5zM426.7 260.3l3.5-.5zM426.7 259.2l3.5 .6-3.5 .5zM489.3 260.3l3.5-.5zM489.3 259.4l3.5 .4-3.5 .5zM522.7 260.3l3.5-.5zM522.7 259.4l3.5 .4-3.5 .5z"/>
<path d="M164.1 284.1l3.5-.5zM164.1 284.1l3.5-.5v1zM465.7 284.6l3.5-.5zM465.7 283.6l3.5 .5-3.5 .5z"/>
</g>
<g font-size="7">
<text x="76.9" y="10.4" transform="rotate(180 76.9 10.4)">AS_МехатронR1</text>
<text x="501.8" y="369.4">AS_Мехатрон R1</text>
</g>
<g font-size="5">
<text x="148.5" y="4.2">2</text>
<text x="445.5" y="4.2">1</text>
<text x="235.6" y="31.2">22</text>
<text x="302.5" y="31.1">127</text>
<text x="371.7" y="31.2">26</text>
<text x="411.5" y="31.9">42</text>
<text x="16" y="98.7">B</text>
<text x="590" y="108.6">B</text>
<text x="63.2" y="116.7" transform="rotate(-90 63.2 116.7)">80</text>
<text x="76.7" y="119.9" transform="rotate(-90 76.7 119.9)">36,38</text>
<text x="87.8" y="116.7" transform="rotate(-90 87.8 116.7)">32</text>
<text x="104" y="116.9" transform="rotate(-90 104 116.9)">24</text>
<text x="283.5" y="116.7" transform="rotate(-90 283.5 116.7)">70</text>
<text x="372.6" y="116.7" transform="rotate(-90 372.6 116.7)">65</text>
<text x="532.8" y="116.7" transform="rotate(-90 532.8 116.7)">50</text>
<text x="546.2" y="116.7" transform="rotate(-90 546.2 116.7)">82</text>
<text x="554.4" y="117.6" transform="rotate(-90 554.4 117.6)">100</text>
<text x="570.9" y="117.6" transform="rotate(-90 570.9 117.6)">186</text>
<text x="44.6" y="120.9" transform="rotate(-90 44.6 120.9)">153,34</text>
<text x="52.5" y="120.9" transform="rotate(-90 52.5 120.9)">103,34</text>
<text x="69.7" y="120.2" transform="rotate(-90 69.7 120.2)">45,34</text>
<text x="257.4" y="124">12</text>
<text x="561.5" y="120.9" transform="rotate(-90 561.5 120.9)">162,54</text>
<text x="129.5" y="220.8">50</text>
<text x="211.6" y="225.3">50</text>
<text x="133" y="236.5">397,2</text>
<text x="249.2" y="237.3">34</text>
<text x="303.3" y="237.2">56</text>
<text x="300.4" y="245.5">111,16</text>
<text x="329.8" y="258.9">295</text>
<text x="363" y="258.9">52</text>
<text x="389" y="258.2">26</text>
<text x="475.3" y="258.1">397,2</text>
<text x="507" y="259">50</text>
<text x="16" y="268.6">A</text>
<text x="398" y="282.4">1105,6</text>
<text x="590" y="318.7">A</text>
<text x="148.5" y="419.1">2</text>
<text x="445.5" y="419.1">1</text>
</g>
<g font-size="4.4">
<text x="11.9" y="168.8" transform="rotate(-90 11.9 168.8)">Перв. примен.</text>
<text x="12" y="225.3" transform="rotate(-90 12 225.3)">Справ. №</text>
<text x="12.2" y="297.9" transform="rotate(-90 12.2 297.9)">Подп. идата</text>
<text x="12.2" y="327.4" transform="rotate(-90 12.2 327.4)">Инв. №дубл.</text>
<text x="12" y="352.6" transform="rotate(-90 12 352.6)">Взам. инв. №</text>
<text x="12.1" y="382.9" transform="rotate(-90 12.1 382.9)">Подп. идата</text>
<text x="543" y="379.3">Лит.</text>
<text x="557.7" y="379.2">Масса</text>
<text x="572.6" y="379.2">Масштаб</text>
<text x="404.2" y="384.2">Изм.</text>
<text x="404.5" y="389.2">Разраб.</text>
<text x="412.2" y="384.2">Лист</text>
<text x="421.4" y="388.8">adolgich</text>
<text x="425.4" y="384.1">№докум.</text>
<text x="447.4" y="384.3">Подп.</text>
<text x="459.5" y="384.3">Дата</text>
<text x="404.6" y="394.2">Пров.</text>
<text x="404.2" y="399.3">Т. контр.</text>
<text x="540.4" y="399.3">Лист</text>
<text x="560.5" y="399.3">Листов</text>
<text x="580.4" y="399.1">1</text>
<text x="404.5" y="404.2">Нач.отд.</text>
<text x="12.1" y="412.5" transform="rotate(-90 12.1 412.5)">Инв. №подл.</text>
<text x="404.4" y="409.2">Н. контр.</text>
<text x="404.4" y="414.3">Утв.</text>
<text x="497.5" y="418.9">Копировал</text>
<text x="544" y="418.8">ФорматA2</text>
</g>
<text font-size="2.8" x="459" y="388.7">5/19/2016</text>
</svg>
